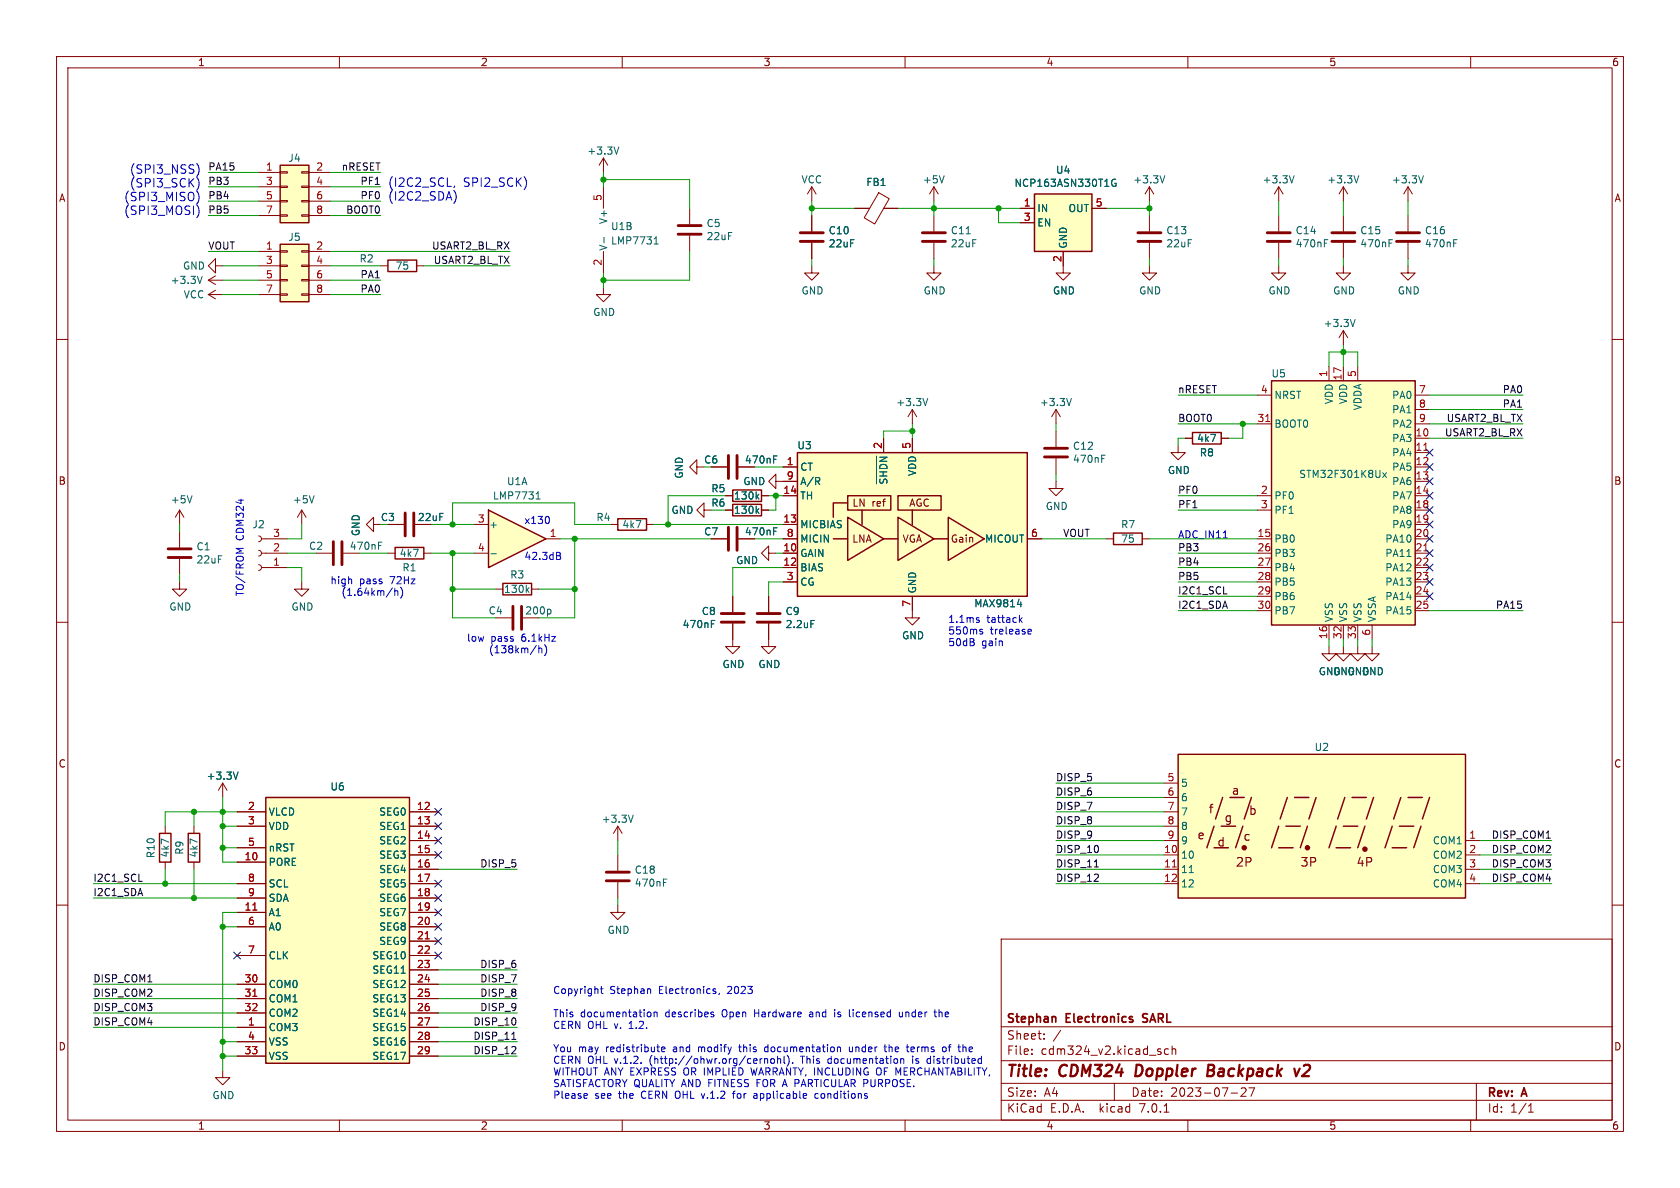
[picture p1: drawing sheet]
<svg xmlns="http://www.w3.org/2000/svg" width="297mm" height="210mm" viewBox="0 0 297 210" stroke-linecap="round" stroke-linejoin="round" font-family="sans-serif">
<g fill="none" stroke="#840000" stroke-width=".18">
<path d="M10 10h277v190h-277zM12 12h273v186h-273zM60 10v2M110 10v2M160 10v2M210 10v2M260 10v2M45.7 30.5h3.8M45.7 33h3.8M45.7 35.6h3.8M45.7 38.1h3.8M49.5 38h1.3v.2h-1.3z"/>
<path d="M49.5 35.4h1.3v.3h-1.3zM49.5 32.9h1.3v.2h-1.3zM49.5 30.4h1.3v.2h-1.3zM53.3 38h1.3v.2h-1.3zM53.3 35.4h1.3v.3h-1.3zM53.3 32.9h1.3v.2h-1.3zM53.3 30.4h1.3v.2h-1.3zM54.6 30.5h3.8M54.6 33h3.8M54.6 35.6h3.8M54.6 38.1h3.8M106.7 27.9v2.6"/>
<path d="M106.7 33v3.8M106.7 27.9l-.8 1.3M106.7 27.9l.7 1.3M121.9 36.8v2.8M143.5 33v2.6M143.5 38.1v2.8M143.5 33l-.8 1.3M143.5 33l.8 1.3M151.1 36.8h2.6M155.3 34.1l1.9 1-2.6 4.5-1.8-1.1zM156.2 36.8h2.5M180.3 36.8h2.6"/>
<path d="M180.3 39.4h2.6M193 36.8h2.6M203.2 33v2.6M203.2 38.1v2.8M203.2 33l-.8 1.3M203.2 33l.8 1.3M226.1 33l-.8 1.3M226.1 33v2.6M226.1 38.1v2.8M226.1 33l.7 1.3M237.5 33v2.6M237.5 38.1v2.8"/>
<path d="M237.5 33l-.8 1.3M237.5 33l.8 1.3M248.9 33v2.6M248.9 38.1v2.8M248.9 33l-.7 1.3M248.9 33l.8 1.3M10 60h2M36.8 52.1l1.3 .7M36.8 52.1h2.6M36.8 49.5h2.6M36.8 49.5l1.3 .8M38.1 47v-1.3l-1.3 1.3 1.3 1.3v-1.3h1.3"/>
<path d="M38.1 51.3l-1.3 .8M38.1 48.8l-1.3 .7M45.7 47h3.8M45.7 52.1h3.8M45.7 44.5h3.8M45.7 49.5h3.8M49.5 51.9h1.3v.3h-1.3zM49.5 49.4h1.3v.3h-1.3zM49.5 46.9h1.3v.2h-1.3zM49.5 44.3h1.3v.3h-1.3zM53.3 51.9h1.3v.3h-1.3zM53.3 49.4h1.3v.3h-1.3z"/>
<path d="M53.3 46.9h1.3v.2h-1.3zM53.3 44.3h1.3v.3h-1.3zM54.6 47h3.8M54.6 52.1h3.8M54.6 44.5h3.8M54.6 49.5h3.8M67.3 47h1.3M73.7 47h1.2M106.7 50.8v1.3h1.2l-1.2 1.2-1.3-1.2h1.3M106.7 44.5v3.8M121.9 41.7v2.8M143.5 47v1.3h1.3l-1.3 1.2-1.3-1.2h1.3"/>
<path d="M143.5 42.9v2.8M165.1 47v1.3h1.3l-1.3 1.2-1.3-1.2h1.3M188 44.5v3.8h1.2l-1.2 1.2-1.3-1.2h1.3M203.2 47v1.3h1.3l-1.3 1.2-1.3-1.2h1.3M203.2 42.9v2.8M226.1 47v1.3h1.2l-1.2 1.2-1.3-1.2h1.3M226.1 42.9v2.8M237.5 47v1.3h1.3l-1.3 1.2-1.3-1.2h1.3M237.5 42.9v2.8M237.5 58.4v2.6M237.5 58.4l-.8 1.3M237.5 58.4l.8 1.3"/>
<path d="M248.9 47v1.3h1.3l-1.3 1.2-1.3-1.2h1.3M248.9 42.9v2.8M285 60h2M156.2 77.5v2.5M161.3 72.4v2.5M161.3 77.5v2.5M161.3 72.4l-.8 1.3M161.3 72.4l.8 1.3M186.7 72.4v2.5M186.7 76.2v2.8M186.7 72.4l-.8 1.3M186.7 72.4l.8 1.3"/>
<path d="M208.3 78.7v1.3h1.2l-1.2 1.3-1.3-1.3h1.3M209.5 77.5h1.3M215.9 77.5h1.3M222.2 74.9h2.6M222.2 69.9h2.6M234.9 64.8v2.5M237.5 64.8v2.5M240 64.8v2.5M250.2 77.5h2.5M250.2 74.9h2.5M250.2 69.9h2.5M250.2 72.4h2.5"/>
<path d="M31.7 90.2v2.5M31.7 94v2.8M31.7 98.8v2.8M31.7 90.2l-.7 1.2M31.7 90.2l.8 1.2M45.7 94.7l.4 .2 .1 .4-.1 .3-.4 .2M45.7 97.3l.4 .1 .1 .4-.1 .4-.4 .1M45.7 99.8l.4 .2 .1 .3-.1 .4-.4 .1M46.2 95.3h4.6M46.2 97.8h4.6M53.3 90.2l-.7 1.2M53.3 90.2v2.5"/>
<path d="M53.3 90.2l.8 1.2M55.9 97.8h2.8M60.7 97.8h2.8M66 92.7v-1.3l-1.2 1.3 1.2 1.3v-1.3h1.3M68.6 97.8h1.2M68.6 92.7h2.8M74.9 97.8h1.3M107.9 92.7h1.3M114.3 92.7h1.3M123.2 82.6v-1.3l-1.3 1.3 1.3 1.2v-1.2h1.3M124.5 90.2v-1.3l-1.3 1.3 1.3 1.2v-1.2h1.2M125.7 95.3h2.8"/>
<path d="M125.7 82.6h2.8M128.3 87.6h1.2M128.3 90.2h1.2M130.6 95.3h2.7M130.6 82.6h2.7M134.6 87.6h1.3M134.6 90.2h1.3M135.9 97.8v-1.3l-1.3 1.3 1.3 1.3v-1.3h1.3M137.2 85.1v-1.3l-1.3 1.3 1.3 1.3v-1.3h3.8M138.4 95.3h2.6M138.4 87.6h2.6M138.4 82.6h2.6"/>
<path d="M138.4 97.8h2.6M138.4 92.7h2.6M181.6 95.3h2.5M186.7 85.1v1.3h1.3l-1.3 1.2-1.3-1.2h1.3M186.7 81v2.8M195.6 95.3h1.2M201.9 95.3h1.3M222.2 95.3h2.6M222.2 87.6h2.6M222.2 90.2h2.6M222.2 97.8h2.6M250.2 95.3h2.5"/>
<path d="M250.2 87.6h2.5M250.2 90.2h2.5M250.2 82.6h2.5M250.2 97.8h2.5M250.2 92.7h2.5M250.2 85.1h2.5M250.2 80h2.5M10 110h2M31.7 102.9v1.2h1.3l-1.3 1.3-1.2-1.3h1.2M46.2 100.3h4.6M53.3 102.9v1.2h1.3l-1.3 1.3-1.2-1.3h1.2M87.6 104.1h1.3"/>
<path d="M87.6 109.2h2.8M94 104.1h1.2M138.4 100.3h2.6M138.4 102.9h2.6M161.3 105.4v3.8h1.3l-1.3 1.3-1.3-1.3h1.3M222.2 100.3h2.6M222.2 102.9h2.6M222.2 105.4h2.6M222.2 108h2.6M234.9 114.3v1.3h1.3l-1.3 1.2-1.2-1.2h1.2M234.9 110.5v2.5M237.5 114.3v1.3h1.3l-1.3 1.2-1.3-1.2h1.3"/>
<path d="M237.5 110.5v2.5M240 114.3v1.3h1.3l-1.3 1.2-1.2-1.2h1.2M240 110.5v2.5M242.6 114.3v1.3h1.2l-1.2 1.2-1.3-1.2h1.3M242.6 110.5v2.5M250.2 100.3h2.5M250.2 102.9h2.5M250.2 105.4h2.5M250.2 108h2.5M285 110h2M39.4 138.4l-.8 1.3M39.4 138.4v2.6"/>
<path d="M39.4 138.4l.7 1.3M205.7 138.4h2.6M10 160h2M29.2 146.1v1.2M29.2 152.4v1.3M34.3 146.1v1.2M34.3 152.4v1.3M41.9 152.4h5.1M41.9 143.5h5.1M41.9 146.1h5.1M41.9 156.2h5.1M41.9 158.8h5.1"/>
<path d="M41.9 149.9h5.1M72.4 143.5h5.1M72.4 146.1h5.1M72.4 148.6h5.1M72.4 151.1h5.1M72.4 153.7h5.1M72.4 156.2h5.1M72.4 158.8h5.1M109.2 146.1l-.7 1.2M109.2 146.1v2.5M109.2 151.1v2.8M109.2 156v2.8"/>
<path d="M109.2 146.1l.8 1.2M205.7 143.5h2.6M205.7 146.1h2.6M205.7 148.6h2.6M205.7 151.1h2.6M205.7 153.7h2.6M205.7 156.2h2.6M205.7 141h2.6M259.1 148.6h2.5M259.1 151.1h2.5M259.1 153.7h2.5M259.1 156.2h2.5"/>
<path d="M285 160h2M41.9 161.3h5.1M41.9 163.8h5.1M41.9 168.9h5.1M41.9 174h5.1M41.9 176.5h5.1M41.9 179.1h5.1M72.4 161.3h5.1M72.4 163.8h5.1M72.4 166.4h5.1M72.4 168.9h5.1M72.4 171.5h5.1"/>
<path d="M72.4 174h5.1M72.4 176.5h5.1M72.4 179.1h5.1M109.2 160v1.3h1.3l-1.3 1.3-1.3-1.3h1.3M177 166h108v32h-108zM39.4 189.2v1.3h1.2l-1.2 1.3-1.3-1.3h1.3M41.9 181.6h5.1M41.9 184.2h5.1M41.9 186.7h5.1M60 198v2M72.4 181.6h5.1M72.4 184.2h5.1"/>
<path d="M72.4 186.7h5.1M110 198v2M160 198v2M177 194.5h108M177 191.5h108M177 187.5h108M177 181.5h108M182.4 186.3v.1M182.4 185.5v.1M184.6 183.6v.1M184.6 182.8v.1M197 191.5v3"/>
<path d="M205.2 186v.3M205.8 196.6h.8M206.6 185.5l-.5-.1-.2 .3v.4l.1 .2h.6M207.2 185.5l.2-.1 .4 .1 .1 .9M207.2 184.9v1.5M210 198v2M217.6 193.2h1.2M219.6 192.3l-.2 .1M220 192.3l.3 .3-.1 .3-.8 .9h.9M221.8 192.3l-.7 1.5M260 198v2M261 191.5v6.5"/>
<path d="M270.2 196.6h.9M270.2 195.5l.4-.4v1.5"/>
</g>
<path d="M213.5 189.2h.7M214.3 188.2h-.6l-.3 2h.8M228.8 188.9l.3 1.3 .7-1.3" fill="none" stroke="#840000" stroke-width=".4"/>
<g fill="none" stroke="#840000" stroke-width=".51">
<path d="M119.9 39.9h4.1M119.9 41.4h4.1M141.5 42.7h4M141.5 41.1h4M201.2 42.7h4M201.2 41.1h4M224 42.7h4.1M224 41.1h4.1M235.5 42.7h4M235.5 41.1h4M246.9 42.7h4.1M246.9 41.1h4.1"/>
<path d="M184.7 79.2h4M29.7 98.6h4.1M29.7 97h4.1M58.9 95.8v4M60.5 95.8v4M71.6 90.7v4M73.2 90.7v4M128.8 80.5v4.1M128.8 93.2v4.1M130.3 80.5v4.1M130.3 93.2v4.1M184.7 80.8h4"/>
<path d="M90.7 107.2v4.1M92.2 107.2v4.1M107.2 155.7h4.1M107.2 154.2h4.1"/>
</g>
<g fill="none" stroke="#006464" stroke-width=".18">
<path d="M109.4 26l-.4 1.3M197.1 32.4h.2l-.1 .5h-.4l-.2-.3M197.2 31.7h-.4l-.2 .3M205.9 31.1l-.4 1.2M228.8 31.1l-.4 1.2M240.2 31.1l-.4 1.2M251.6 31.1l-.4 1.2M35.7 48.8l-.4 1.3M106.8 42v.9M115.6 43.1h.8M115.8 42.2l.2-.3v1.2M234.1 42.4h.6"/>
<path d="M239.6 56.5l-.4 1.2M245.6 42.4h.6M257 42.4h.6M164 70.4l-.4 1.3M189.4 70.4l-.4 1.3M33.9 87.6l-.4 1.3M55.5 87.6l-.4 1.3M66.9 95.8h.6M133.8 87.7l.4 .5M133.8 90.3l.4 .5M134.2 87.4l-.5 .5M134.2 89.9l-.5 .5"/>
<path d="M136.8 93.3h.6M136.8 80.6h.6M155 80.6v4.9M155.5 84.1h1.3M155.5 83.4h1.3M155.5 80.8h1.3l-1.3 .7h1.3M155.6 84.7l-.1 .5 .3 .2M155.8 82.2l-.2 .1-.1 .5h1.3M194.8 80.5h.6M244.4 83.6l.7 .8M245.1 83.6l-.7 .8M248.7 98.4h.7"/>
<path d="M93.2 104.2l.3 .5M93.5 103.9l-.5 .5M97.3 107.8l.1 .1-.1 .6M179.9 106.8h.7M42.1 136.5l-.4 1.2M111.9 144.1l-.4 1.3M117.3 155.4h.6"/>
</g>
<g fill="none" stroke="#840000" stroke-width=".25">
<path d="M49.5 29.2h5.1v10.2h-5.1zM182.9 34.3h10.1v10.2h-10.1zM49.5 43.2h5.1v10.1h-5.1zM68.6 46h5.1v2h-5.1zM210.8 76.5h5.1v2h-5.1zM224.8 67.3h25.4v43.2h-25.4zM69.8 96.8h5.1v2h-5.1zM109.2 91.7h5.1v2h-5.1zM129.5 86.6h5.1v2h-5.1zM129.5 89.2h5.1v2h-5.1zM141 80h40.6v25.4h-40.6zM147.3 95.3h2.6"/>
<path d="M149.9 87.6h7.6v2.6h-7.6zM149.9 88.9h-2.6v2.5M149.9 91.4l6.3 3.9-6.3 3.8zM152.4 90.2v2.5M156.2 95.3h2.5M158.7 87.6h7.7v2.6h-7.7zM158.7 91.4l6.4 3.9-6.4 3.8zM161.3 90.2v2.5M165.1 95.3h2.5M167.6 91.4l6.4 3.9-6.4 3.8zM196.8 94.2h5.1v2.1h-5.1zM88.9 103.1h5.1v2.1h-5.1z"/>
<path d="M208.3 133.4h50.8v25.4h-50.8zM28.2 147.3h2v5.1h-2zM33.3 147.3h2v5.1h-2zM47 141h25.4v47h-25.4zM214.6 146.1l-1.2 3.8M214.6 149.9h2.6M215.9 146.1h2.5M216.2 141l-1.3 3.8M217.4 141h2.6M219.7 146.1l-1.3 3.8M221.2 141l-1.2 3.8M226.1 149.9h2.5"/>
<path d="M226.1 146.1l-1.3 3.8M227.3 146.1h2.6M227.6 141l-1.3 3.8M228.9 141h2.5M231.1 146.1l-1.2 3.8M232.7 141l-1.3 3.8M236.2 149.9h2.6M236.2 146.1l-1.3 3.8M237.5 146.1h2.5M237.7 141l-1.2 3.8M239 141h2.6M241.3 146.1l-1.3 3.8"/>
<path d="M242.8 141l-1.2 3.8M246.1 149.9h2.6M246.1 146.1l-1.2 3.8M247.4 146.1h2.5M247.6 141l-1.2 3.8M248.9 141h2.6M251.2 146.1l-1.3 3.8M252.7 141l-1.2 3.8"/>
</g>
<g fill="#ffffc2" stroke="#ffffc2" stroke-width=".18">
<path d="M47 141h25.4v47h-25.4z"/>
<path d="M141 80h40.6v25.4h-40.6z"/>
<path d="M224.8 67.3h25.4v43.2h-25.4z"/>
<path d="M208.3 133.4h50.8v25.4h-50.8z"/>
<path d="M182.9 34.3h10.1v10.2h-10.1z"/>
<path d="M49.5 29.2h5.1v10.2h-5.1z"/>
<path d="M49.5 43.2h5.1v10.1h-5.1z"/>
</g>
<path d="M223.8 74.5h.7M251.7 79.6h.7M251.7 97.4h.7M207.3 153.3h.7M44.7 160.9h.7M44.7 176.1h.7M75.2 166h.7" fill="none" stroke="#a90000" stroke-width=".18"/>
<g fill="#840000" stroke="#840000" stroke-width=".25">
<circle cx="220" cy="149.9" r=".36"/>
<circle cx="231.1" cy="149.9" r=".36"/>
<circle cx="241.3" cy="150.1" r=".36"/>
</g>
<path d="M86.4 90.2l10.1 5.1-10.1 5z" fill="#ffffc2"/>
<path d="M86.4 90.2l10.1 5.1-10.1 5z" fill="none" stroke="#840000" stroke-width=".25"/>
<g fill="none" stroke="#840000" stroke-width=".18">
<path d="M143.5 38.1v2.8M151.1 36.8h2.6M156.2 36.8h2.5M165.1 33l-.8 1.3M165.1 33v2.6M165.1 38.1v2.8M165.1 33l.8 1.3M180.3 36.8h2.6M180.3 39.4h2.6M193 36.8h2.6M143.5 42.9v2.8M165.1 42.9v2.8"/>
<path d="M188 44.5v2.5M156.2 77.5v2.5M161.3 77.5v2.5M209.5 77.5h1.3M215.9 77.5h1.3M68.6 92.7h2.8M83.8 92.7h2.6M83.8 97.8h2.6M96.5 95.3h2.6M125.7 95.3h2.8M125.7 82.6h2.8M128.3 90.2h1.2"/>
<path d="M128.3 87.6h1.2M130.6 95.3h2.7M130.6 82.6h2.7M134.6 90.2h1.3M134.6 87.6h1.3M138.4 95.3h2.6M138.4 92.7h2.6M138.4 97.8h2.6M138.4 82.6h2.6M138.4 87.6h2.6M138.4 85.1h2.6M181.6 95.3h2.5"/>
<path d="M129.5 110.2v4.1h1.3l-1.3 1.3-1.2-1.3h1.2M129.5 105.4v2.8M135.9 110.2v4.1h1.3l-1.3 1.3-1.3-1.3h1.3M135.9 105.4v2.8M138.4 100.3h2.6M138.4 102.9h2.6M161.3 105.4v2.6M41.9 152.4h5.1M41.9 143.5h5.1M41.9 146.1h5.1M41.9 156.2h5.1M41.9 158.8h5.1"/>
<path d="M41.9 149.9h5.1M72.4 143.5h5.1M72.4 146.1h5.1M72.4 148.6h5.1M72.4 151.1h5.1M72.4 153.7h5.1M72.4 156.2h5.1M72.4 158.8h5.1M41.9 161.3h5.1M41.9 163.8h5.1M41.9 168.9h5.1M41.9 174h5.1"/>
<path d="M41.9 176.5h5.1M41.9 179.1h5.1M72.4 161.3h5.1M72.4 163.8h5.1M72.4 166.4h5.1M72.4 168.9h5.1M72.4 171.5h5.1M72.4 174h5.1M72.4 176.5h5.1M72.4 179.1h5.1M41.9 181.6h5.1M41.9 184.2h5.1"/>
<path d="M41.9 186.7h5.1M72.4 181.6h5.1M72.4 184.2h5.1M72.4 186.7h5.1"/>
</g>
<g fill="none" stroke="#006464" stroke-width=".18">
<path d="M166.9 31.1l-.4 1.2M197.1 32.4h.2l-.1 .5h-.4l-.2-.3M197.2 31.7h-.4l-.2 .3M86.8 97.9h1M94.8 88.2h.7M94.9 87.3l.2-.4v1.3M133.8 90.3l.4 .5M133.8 87.7l.4 .5M134.2 89.9l-.5 .5M134.2 87.4l-.5 .5M136.8 80.6h.6M136.8 93.3h.6"/>
<path d="M155 80.6v4.9M155.5 84.1h1.3M155.5 83.4h1.3M155.5 80.8h1.3l-1.3 .7h1.3M155.6 84.7l-.1 .5 .3 .2M155.8 82.2l-.2 .1-.1 .5h1.3M125.8 109.7h.6M143.4 109.7h.6M179.9 106.8h.7M42.1 136.5l-.4 1.2"/>
</g>
<path d="M163.1 42.7h4M163.1 41.1h4M127.5 110h4.1M127.5 108.5h4.1M133.9 110h4M133.9 108.5h4" fill="none" stroke="#840000" stroke-width=".51"/>
<path d="M193.5 153.3h.7M90.4 186.3h.8M90.5 183.7h.7M91.1 185.1v.4" fill="none" stroke="#0f0f0f" stroke-width=".18"/>
<g fill="none" stroke="#0000c2" stroke-width=".18">
<path d="M34.8 28.9a1.72 1.72 0 0 1 0 2.3M34.8 31.3a1.74 1.74 0 0 1 0 2.3M34.8 33.8a1.76 1.76 0 0 1 0 2.2M34.8 36.3a1.76 1.76 0 0 1 0 2.1M80.3 33.7a1.76 1.76 0 0 1 0 2.2M80.4 32.9l-.2 .3M97.1 91.5v.8M98.8 97.6l.3 .3-.3 .3 .3 .2v.3l-.2 .2h-.5M69.8 104v1.3M69.8 104.5l.2-.1 .3 .1v.8M70.9 103.9a1.47 1.47 0 0 1-.1 1.8M95.3 114.6h.4l.1 .8"/>
<path d="M96.3 114a1.47 1.47 0 0 1 0 1.9M173 109.6l.1 .2-.1 .2M173 109.2h.1M173.4 111.7h.3v.2l-.1 .2h-.3M173.4 111.2l.3 .1M180.3 109.5l.4 .5M180.7 109.2l-.5 .5M181.9 111.2l.4 .1v.2l-.6 .2M182.3 112l-.4 .1M106.1 174.8h.5M106.3 174.4v1.1l.3 .1M114.7 178.9l.3 .1 .1 .1-.1 .5-.3 .2"/>
<path d="M114.8 174.8l.2 .2v.6M115.6 179l.2-.1 .3 .1 .1 .8M115.6 178.9v.9M125.7 179h.5M125.7 179.3l.5 .2v.2l-.4 .1M126.1 174.9h.4M126.1 175.2l.5 .2-.1 .2h-.3M127.2 175.6l-.1 .2M147.6 178.5v.1M150.2 178.5v1.1l.1 .2M159 178.9v.7l.4 .2M165.1 178.9h.5"/>
<path d="M165.3 178.5v1.1l.3 .2M103.7 193.3l.1 .3-.6 .1M103.8 194.1l-.1 .1M116.1 185.1h.5M116.4 185.9h.2M117 185.5l.6-.1-.1-.3h-.4l-.1 .2v.6h.5M129.5 193.3h.5M133.4 193.3l-.1 .1M133.4 193.7l-.2 .2 .2 .3M134.6 187.1h.1M135.2 187.3l.1-.2 .3 .1 .1 .8M135.2 187.1v.9"/>
<path d="M136.4 187.2l.3-.1 .2 .3v.3l-.2 .3-.3-.1-.1-.2zM137.5 187.3l.1-.2 .3 .1 .1 .8M137.5 186.7v1.3M138.6 186.7v1.1l.2 .2M139.2 186.6a1.49 1.49 0 0 1 0 1.8M140.1 187.9v.1M142.2 193.3l.3 .1 .1 .2-.6 .1M142.5 194.1l-.3 .1M144.3 193.3l-.2 .2v.4l.2 .3M148 185.2l.2-.1h.3l.1 .8M148 185.1v.8M150.2 185.1v.6l.1 .2"/>
<path d="M153.3 193.8v.3M155.1 188.8a.9 .9 0 0 0 0 1.2M156.3 185.1h.5M156.5 184.7v1l.1 .2M159.2 187.3l.2-.2 .3 .1 .1 .8M159.2 187.1v.9M160.2 185.1h.5M160.4 184.7v1l.3 .2M161.3 186.7v.1M164 187.2l-.1 .2 .1 .5M167.2 185.1h-.3l-.3 .2 .1 .6h.5M169.3 185.1h.5"/>
<path d="M169.7 185.9h.1M173.1 187.1l.4 .1M173.5 187.9l-.4 .1M173.5 186.7v1.3"/>
</g>
<g fill="none" stroke="#009600" stroke-width=".18">
<path d="M36.8 35.6h8.9M36.8 38.1h8.9M36.8 30.5h8.9M36.8 33h8.9M58.4 35.6h8.9M58.4 38.1h8.9M58.4 30.5h8.9M58.4 33h8.9M106.7 31.8h15.2v5M106.7 30.5v2.5M143.5 36.8h7.6M143.5 35.6v2.5"/>
<path d="M158.7 36.8h21.6M165.1 35.6v2.5M176.5 36.8v2.6h3.8M195.6 36.8h7.6M203.2 35.6v2.5M226.1 35.6v2.5M237.5 35.6v2.5M248.9 35.6v2.5M36.8 44.5h8.9M39.4 47h6.3M39.4 52.1h6.3M39.4 49.5h6.3"/>
<path d="M58.4 47h8.9M58.4 44.5h31.8M58.4 52.1h8.9M58.4 49.5h8.9M74.9 47h15.3M106.7 48.3v2.5M121.9 44.5v5h-15.2M143.5 45.7v1.3M165.1 45.7v1.3M203.2 45.7v1.3M226.1 45.7v1.3M237.5 45.7v1.3"/>
<path d="M248.9 45.7v1.3M161.3 76.2h-5.1v1.3M161.3 74.9v2.6M186.7 74.9v1.3M208.3 74.9h13.9M208.3 69.9h13.9M209.5 77.5h-1.2v1.2M219.7 74.9v2.6h-2.5M234.9 64.8v-2.6h5.1v2.6M237.5 61v3.8M252.7 74.9h16.5M252.7 77.5h16.5"/>
<path d="M252.7 69.9h16.5M252.7 72.4h16.5M31.7 92.7v1.3M50.8 97.8h5.1M53.3 92.7v2.6h-2.5M63.5 97.8h5.1M76.2 92.7h7.6M76.2 97.8h7.6M80 92.7v-3.8h21.6v3.8h6.3M80 97.8v11.4h7.6M99.1 95.3h26.6M101.6 95.3v13.9h-6.4"/>
<path d="M115.6 92.7h22.8M128.3 87.6h-10.2v5.1M133.3 95.3h5.1M133.3 82.6h5.1M135.9 87.6h2.5M137.2 97.8h1.2M137.2 87.6v2.6h-1.3M184.1 95.3h11.5M186.7 83.8v1.3M203.2 95.3h19M208.3 97.8h13.9M208.3 87.6h13.9"/>
<path d="M208.3 90.2h13.9M31.7 101.6v1.3M50.8 100.3h2.5v2.6M80 104.1h7.6M95.2 104.1h6.4M138.4 100.3h-8.9v5.1M138.4 102.9h-2.5v2.5M208.3 100.3h13.9M208.3 102.9h13.9M208.3 108h13.9M208.3 105.4h13.9M234.9 113v1.3"/>
<path d="M237.5 113v1.3M240 113v1.3M242.6 113v1.3M252.7 108h16.5M186.7 138.4h19M16.5 156.2h25.4M16.5 158.8h25.4M29.2 153.7v2.5M34.3 143.5v2.6M34.3 153.7v5.1M39.4 141v11.4h2.5M39.4 149.9h2.5"/>
<path d="M39.4 146.1h2.5M41.9 143.5h-12.7v2.6M77.5 153.7h13.9M109.2 148.6v2.5M109.2 158.8v1.2M186.7 156.2h19M186.7 143.5h19M186.7 146.1h19M186.7 153.7h19M186.7 148.6h19M186.7 151.1h19M186.7 141h19"/>
<path d="M261.6 156.2h12.7M261.6 153.7h12.7M261.6 148.6h12.7M261.6 151.1h12.7M16.5 174h25.4M16.5 176.5h25.4M16.5 179.1h25.4M39.4 163.8h2.5M41.9 161.3h-2.5v27.9M77.5 174h13.9M77.5 176.5h13.9M77.5 179.1h13.9"/>
<path d="M77.5 171.5h13.9M16.5 181.6h25.4M39.4 184.2h2.5M39.4 186.7h2.5M77.5 181.6h13.9M77.5 184.2h13.9M77.5 186.7h13.9"/>
</g>
<g fill="none" stroke="#000084" stroke-width=".18">
<path d="M252.1 79.4l1.2 1.2M253.3 79.4l-1.2 1.2M252.1 94.6l1.2 1.3M252.1 99.7l1.2 1.2M252.1 97.2l1.2 1.2M252.1 92.1l1.2 1.2M252.1 84.5l1.2 1.2M252.1 81.9l1.2 1.3M252.1 89.6l1.2 1.2M252.1 87l1.2 1.2M253.3 94.6l-1.2 1.3M253.3 99.7l-1.2 1.2"/>
<path d="M253.3 97.2l-1.2 1.2M253.3 92.1l-1.2 1.2M253.3 84.5l-1.2 1.2M253.3 81.9l-1.2 1.3M253.3 89.6l-1.2 1.2M253.3 87l-1.2 1.2M252.1 102.3l1.2 1.2M252.1 104.8l1.2 1.2M253.3 102.3l-1.2 1.2M253.3 104.8l-1.2 1.2M76.9 150.5l1.2 1.2M76.9 148l1.2 1.2"/>
<path d="M76.9 145.4l1.2 1.3M76.9 158.1l1.2 1.3M76.9 142.9l1.2 1.2M76.9 155.6l1.2 1.2M78.1 150.5l-1.2 1.2M78.1 148l-1.2 1.2M78.1 145.4l-1.2 1.3M78.1 158.1l-1.2 1.3M78.1 142.9l-1.2 1.2M78.1 155.6l-1.2 1.2M41.3 168.3l1.2 1.2M42.5 168.3l-1.2 1.2"/>
<path d="M76.9 165.8l1.2 1.2M76.9 168.3l1.2 1.2M76.9 163.2l1.2 1.2M76.9 160.7l1.2 1.2M78.1 165.8l-1.2 1.2M78.1 168.3l-1.2 1.2M78.1 163.2l-1.2 1.2M78.1 160.7l-1.2 1.2"/>
</g>
<path d="M44.7 160.9h.7M44.7 176.1h.7M75.2 166h.7" fill="none" stroke="#a90000" stroke-width=".18"/>
<g fill="#009600" stroke="#009600" stroke-width=".18">
<circle cx="39.4" cy="149.9" r=".46"/>
<circle cx="118.1" cy="92.7" r=".46"/>
<circle cx="106.7" cy="49.5" r=".46"/>
<circle cx="106.7" cy="31.8" r=".46"/>
<circle cx="137.2" cy="87.6" r=".46"/>
<circle cx="80" cy="104.1" r=".46"/>
<circle cx="80" cy="97.8" r=".46"/>
<circle cx="34.3" cy="143.5" r=".46"/>
<circle cx="34.3" cy="158.8" r=".46"/>
<circle cx="39.4" cy="184.2" r=".46"/>
<circle cx="39.4" cy="186.7" r=".46"/>
<circle cx="39.4" cy="163.8" r=".46"/>
<circle cx="39.4" cy="143.5" r=".46"/>
<circle cx="39.4" cy="146.1" r=".46"/>
<circle cx="29.2" cy="156.2" r=".46"/>
<circle cx="80" cy="92.7" r=".46"/>
<circle cx="101.6" cy="95.3" r=".46"/>
<circle cx="101.6" cy="104.1" r=".46"/>
<circle cx="165.1" cy="36.8" r=".46"/>
<circle cx="176.5" cy="36.8" r=".46"/>
<circle cx="143.5" cy="36.8" r=".46"/>
<circle cx="161.3" cy="76.2" r=".46"/>
<circle cx="219.7" cy="74.9" r=".46"/>
<circle cx="203.2" cy="36.8" r=".46"/>
<circle cx="237.5" cy="62.2" r=".46"/>
</g>
<g font-size="2.8" fill="#840000">
<text x="178" y="190.8">Title:</text>
<text x="187.4" y="190.8">CDM324</text>
<text x="201.4" y="190.8">Doppler</text>
<text x="214.7" y="190.8">Backpack</text>
<text x="230.8" y="190.8">v2</text>
</g>
<g font-size="2.1" fill="#0000c2">
<text x="21.8" y="35.7">(SPI3_MISO)</text>
<text x="22.8" y="30.8">(SPI3_NSS)</text>
<text x="22.8" y="33.2">(SPI3_SCK)</text>
<text x="68.6" y="33.1">(I2C2_SCL,</text>
<text x="68.6" y="35.6">(I2C2_SDA)</text>
<text x="81.9" y="33.1">SPI2_SCK)</text>
<text x="21.8" y="38.1">(SPI3_MOSI)</text>
</g>
<g font-size="2.1" fill="#840000">
<text x="217.7" y="140.7">a</text>
<text x="211.6" y="148.6">e</text>
<text x="213.6" y="144">f</text>
<text x="215.1" y="149.8">d</text>
<text x="216.4" y="145.5">g</text>
<text x="219.7" y="148.8">c</text>
<text x="220.7" y="144.3">b</text>
<text x="218.4" y="153.4">2P</text>
<text x="229.8" y="153.4">3P</text>
<text x="239.7" y="153.4">4P</text>
<text x="178" y="183.9">Sheet:</text>
<text x="178" y="181.1">Stephan</text>
<text x="186.2" y="183.9">/</text>
<text x="188.6" y="181.1">Electronics</text>
<text x="202.6" y="181.1">SARL</text>
<text x="178" y="186.6">File:</text>
<text x="184" y="186.6">cdm324_v2.kicad_sch</text>
<text x="178" y="196.8">KiCad</text>
<text x="178" y="194">Size:</text>
<text x="184.6" y="194">A4</text>
<text x="185.7" y="196.8">E.D.A.</text>
<text x="194.4" y="196.8">kicad</text>
<text x="200" y="194">Date:</text>
<text x="201.5" y="196.8">7.0.1</text>
<text x="206.9" y="194">2023-07-27</text>
<text x="263" y="194.2">Rev:</text>
<text x="263" y="196.8">Id:</text>
<text x="267" y="196.8">1/1</text>
<text x="269.2" y="194.2">A</text>
</g>
<g font-size="1.8" fill="#840000">
<text x="35" y="11.8">1</text>
<text x="85" y="11.8">2</text>
<text x="135" y="11.8">3</text>
<text x="185" y="11.8">4</text>
<text x="235" y="11.8">5</text>
<text x="285" y="11.8">6</text>
<text x="10.4" y="35.8">A</text>
<text x="285.4" y="35.8">A</text>
<text x="10.3" y="85.8">B</text>
<text x="150.6" y="89.7">LN ref</text>
<text x="160.7" y="89.7">AGC</text>
<text x="285.3" y="85.8">B</text>
<text x="73.8" y="92.3">22uF</text>
<text x="150.6" y="96.1">LNA</text>
<text x="159.5" y="96.1">VGA</text>
<text x="168" y="96.1">Gain</text>
<text x="10.3" y="135.8">C</text>
<text x="285.3" y="135.8">C</text>
<text x="10.3" y="185.8">D</text>
<text x="285.3" y="185.8">D</text>
<text x="35" y="199.8">1</text>
<text x="85" y="199.8">2</text>
<text x="135" y="199.8">3</text>
<text x="185" y="199.8">4</text>
<text x="235" y="199.8">5</text>
<text x="285" y="199.8">6</text>
</g>
<g font-size="1.8" fill="#006464">
<text x="50.9" y="28.8">J4</text>
<text x="103.8" y="27.5">+3.3V</text>
<text x="141.6" y="32.6">VCC</text>
<text x="153.1" y="33">FB1</text>
<text x="163.1" y="32.6">+5V</text>
<text x="179.4" y="33.2">NCP163ASN330T1G</text>
<text x="186.6" y="30.9">U4</text>
<text x="200.3" y="32.6">+3.3V</text>
<text x="223.2" y="32.6">+3.3V</text>
<text x="234.6" y="32.6">+3.3V</text>
<text x="246" y="32.6">+3.3V</text>
<text x="107.5" y="39.7" transform="rotate(-90 107.5 39.7)">V+</text>
<text x="108" y="40.8">U1B</text>
<text x="124.8" y="40.3">C5</text>
<text x="146.4" y="41.6">C10</text>
<text x="168" y="41.6">C11</text>
<text x="183.4" y="37.7">IN</text>
<text x="183.4" y="40.2">EN</text>
<text x="188.8" y="37.7">OUT</text>
<text x="206.1" y="41.6">C13</text>
<text x="229" y="41.6">C14</text>
<text x="240.4" y="41.6">C15</text>
<text x="251.8" y="41.6">C16</text>
<text x="32.3" y="47.8">GND</text>
<text x="50.9" y="42.7">J5</text>
<text x="63.5" y="46.5">R2</text>
<text x="69.9" y="47.8">75</text>
<text x="107.5" y="44.3" transform="rotate(-90 107.5 44.3)">V-</text>
<text x="108" y="43.4">LMP7731</text>
<text x="124.8" y="42.6">22uF</text>
<text x="146.4" y="43.9">22uF</text>
<text x="168" y="43.9">22uF</text>
<text x="188.8" y="43.9" transform="rotate(-90 188.8 43.9)">GND</text>
<text x="206.1" y="43.9">22uF</text>
<text x="229" y="43.9">470nF</text>
<text x="240.4" y="43.9">470nF</text>
<text x="251.8" y="43.9">470nF</text>
<text x="30.1" y="50.4">+3.3V</text>
<text x="32.4" y="52.9">VCC</text>
<text x="141.6" y="52.2">GND</text>
<text x="163.2" y="52.2">GND</text>
<text x="186.1" y="52.2">GND</text>
<text x="201.3" y="52.2">GND</text>
<text x="224.2" y="52.2">GND</text>
<text x="235.6" y="52.2">GND</text>
<text x="247" y="52.2">GND</text>
<text x="104.8" y="56">GND</text>
<text x="233.9" y="58">+3.3V</text>
<text x="158.4" y="71.9">+3.3V</text>
<text x="183.8" y="71.9">+3.3V</text>
<text x="224.7" y="66.9">U5</text>
<text x="225.3" y="70.7">NRST</text>
<text x="235.8" y="71.6" transform="rotate(-90 235.8 71.6)">VDD</text>
<text x="238.3" y="71.6" transform="rotate(-90 238.3 71.6)">VDD</text>
<text x="246" y="70.7">PA0</text>
<text x="225.3" y="75.8">BOOT0</text>
<text x="240.9" y="72.7" transform="rotate(-90 240.9 72.7)">VDDA</text>
<text x="246" y="73.2">PA1</text>
<text x="246" y="75.8">PA2</text>
<text x="124.4" y="82.1">C6</text>
<text x="131.6" y="82.1">470nF</text>
<text x="140.9" y="79.6">U3</text>
<text x="141.5" y="83.4">CT</text>
<text x="189.6" y="79.7">C12</text>
<text x="189.6" y="82">470nF</text>
<text x="206.4" y="84">GND</text>
<text x="211.6" y="78.3">4k7</text>
<text x="212.1" y="80.8">R8</text>
<text x="246" y="78.3">PA3</text>
<text x="246" y="80.8">PA4</text>
<text x="246" y="83.4">PA5</text>
<text x="30.1" y="89.1">+5V</text>
<text x="51.7" y="89.1">+5V</text>
<text x="87.1" y="88.5">LMP7731</text>
<text x="89.6" y="85.9">U1A</text>
<text x="120.9" y="84.7" transform="rotate(-90 120.9 84.7)">GND</text>
<text x="125.7" y="87.2">R5</text>
<text x="125.7" y="89.7">R6</text>
<text x="129.7" y="88.5">130k</text>
<text x="131.4" y="85.9">GND</text>
<text x="141.5" y="88.5">TH</text>
<text x="141.5" y="85.9">A/R</text>
<text x="157.6" y="85.8" transform="rotate(-90 157.6 85.8)">~{SHDN}</text>
<text x="162.1" y="84.3" transform="rotate(-90 162.1 84.3)">VDD</text>
<text x="225.3" y="88.5">PF0</text>
<text x="229.6" y="84.6">STM32F301K8Ux</text>
<text x="246" y="85.9">PA6</text>
<text x="246" y="88.5">PA7</text>
<text x="44.6" y="93.5">J2</text>
<text x="63.7" y="94.8" transform="rotate(-90 63.7 94.8)">GND</text>
<text x="67.3" y="92.3">C3</text>
<text x="86.5" y="93.5">+</text>
<text x="105.4" y="92.3">R4</text>
<text x="110" y="93.5">4k7</text>
<text x="118.7" y="91">GND</text>
<text x="124.4" y="94.8">C7</text>
<text x="129.7" y="91">130k</text>
<text x="131.6" y="94.8">470nF</text>
<text x="141.5" y="93.5">MICBIAS</text>
<text x="184.8" y="90.3">GND</text>
<text x="198.1" y="93.5">R7</text>
<text x="225.3" y="91">PF1</text>
<text x="246" y="91">PA8</text>
<text x="246" y="93.5">PA9</text>
<text x="34.7" y="97.4">C1</text>
<text x="34.7" y="99.8">22uF</text>
<text x="54.6" y="97.3">C2</text>
<text x="61.8" y="97.3">470nF</text>
<text x="70.6" y="98.6">4k7</text>
<text x="71.1" y="101.2">R1</text>
<text x="130.1" y="99.9">GND</text>
<text x="141.5" y="98.6">GAIN</text>
<text x="141.5" y="101.2">BIAS</text>
<text x="141.5" y="96.1">MICIN</text>
<text x="174" y="96.1">MICOUT</text>
<text x="198.1" y="96.1">75</text>
<text x="225.3" y="96.1">PB0</text>
<text x="225.3" y="98.6">PB3</text>
<text x="225.3" y="101.2">PB4</text>
<text x="244.8" y="96.1">PA10</text>
<text x="244.8" y="98.6">PA11</text>
<text x="244.8" y="101.2">PA12</text>
<text x="89" y="105">130k</text>
<text x="90.1" y="102.4">R3</text>
<text x="141.5" y="103.7">CG</text>
<text x="162.1" y="104.9" transform="rotate(-90 162.1 104.9)">GND</text>
<text x="172.2" y="107.5">MAX9814</text>
<text x="225.3" y="103.7">PB5</text>
<text x="225.3" y="106.2">PB6</text>
<text x="244.8" y="103.7">PA13</text>
<text x="244.8" y="106.2">PA14</text>
<text x="29.9" y="108.1">GND</text>
<text x="51.5" y="108.1">GND</text>
<text x="86.3" y="108.8">C4</text>
<text x="92.8" y="108.8">200p</text>
<text x="120.6" y="111.2">470nF</text>
<text x="124" y="108.9">C8</text>
<text x="138.8" y="108.9">C9</text>
<text x="138.8" y="111.2">2.2uF</text>
<text x="159.4" y="113.2">GND</text>
<text x="225.3" y="108.8">PB7</text>
<text x="235.8" y="110" transform="rotate(-90 235.8 110)">VSS</text>
<text x="238.3" y="110" transform="rotate(-90 238.3 110)">VSS</text>
<text x="240.9" y="110" transform="rotate(-90 240.9 110)">VSS</text>
<text x="243.4" y="110" transform="rotate(-90 243.4 110)">VSSA</text>
<text x="244.8" y="108.8">PA15</text>
<text x="127.7" y="118.2">GND</text>
<text x="134" y="118.2">GND</text>
<text x="233.1" y="119.5">GND GND</text>
<text x="235.6" y="119.5">GND GND</text>
<text x="36.5" y="138">+3.3V</text>
<text x="232.3" y="132.9">U2</text>
<text x="58.4" y="139.9">U6</text>
<text x="208.8" y="139.3">5</text>
<text x="208.8" y="141.8">6</text>
<text x="47.5" y="144.3">VLCD</text>
<text x="47.5" y="146.9">VDD</text>
<text x="66.9" y="144.3">SEG0</text>
<text x="66.9" y="146.9">SEG1</text>
<text x="66.9" y="149.4">SEG2</text>
<text x="106.3" y="145.6">+3.3V</text>
<text x="208.8" y="144.3">7</text>
<text x="208.8" y="146.9">8</text>
<text x="208.8" y="149.4">9</text>
<text x="253.2" y="149.4">COM1</text>
<text x="27.5" y="151.8" transform="rotate(-90 27.5 151.8)">R10</text>
<text x="30" y="151.6" transform="rotate(-90 30 151.6)">4k7</text>
<text x="32.6" y="151.2" transform="rotate(-90 32.6 151.2)">R9</text>
<text x="35.1" y="151.6" transform="rotate(-90 35.1 151.6)">4k7</text>
<text x="47.5" y="153.2">PORE</text>
<text x="47.5" y="150.7">nRST</text>
<text x="66.9" y="152">SEG3</text>
<text x="66.9" y="154.5">SEG4</text>
<text x="112.1" y="154.6">C18</text>
<text x="208.8" y="152">10</text>
<text x="208.8" y="154.5">11</text>
<text x="253.2" y="152">COM2</text>
<text x="253.2" y="154.5">COM3</text>
<text x="47.5" y="157">SCL</text>
<text x="47.5" y="159.6">SDA</text>
<text x="66.9" y="157">SEG5</text>
<text x="66.9" y="159.6">SEG6</text>
<text x="112.1" y="156.9">470nF</text>
<text x="208.8" y="157">12</text>
<text x="253.2" y="157">COM4</text>
<text x="47.5" y="162.1">A1</text>
<text x="47.5" y="164.7">A0</text>
<text x="66.9" y="162.1">SEG7</text>
<text x="66.9" y="164.7">SEG8</text>
<text x="66.9" y="167.2">SEG9</text>
<text x="107.3" y="165.2">GND</text>
<text x="47.5" y="169.7">CLK</text>
<text x="65.7" y="169.7">SEG10</text>
<text x="65.7" y="172.3">SEG11</text>
<text x="47.5" y="174.8">COM0</text>
<text x="47.5" y="177.4">COM1</text>
<text x="47.5" y="179.9">COM2</text>
<text x="65.7" y="174.8">SEG12</text>
<text x="65.7" y="177.4">SEG13</text>
<text x="65.7" y="179.9">SEG14</text>
<text x="47.5" y="182.4">COM3</text>
<text x="47.5" y="185">VSS</text>
<text x="65.7" y="182.4">SEG15</text>
<text x="65.7" y="185">SEG16</text>
<text x="47.5" y="187.5">VSS</text>
<text x="65.7" y="187.5">SEG17</text>
<text x="37.5" y="194.4">GND</text>
</g>
<g font-size="1.8" fill="#0f0f0f">
<text x="36.8" y="30.2">PA15</text>
<text x="36.8" y="32.8">PB3</text>
<text x="36.8" y="35.3">PB4</text>
<text x="60.3" y="30.2">nRESET</text>
<text x="63.6" y="35.3">PF0</text>
<text x="63.6" y="32.8">PF1</text>
<text x="36.8" y="37.8">PB5</text>
<text x="61.1" y="37.8">BOOT0</text>
<text x="36.8" y="44.2">VOUT</text>
<text x="76.3" y="44.2">USART2_BL_RX</text>
<text x="76.6" y="46.7">USART2_BL_TX</text>
<text x="63.6" y="49.3">PA1</text>
<text x="63.6" y="51.8">PA0</text>
<text x="208.3" y="69.6">nRESET</text>
<text x="265.5" y="69.6">PA0</text>
<text x="208.3" y="74.7">BOOT0</text>
<text x="255.3" y="77.2">USART2_BL_RX</text>
<text x="255.6" y="74.7">USART2_BL_TX</text>
<text x="265.5" y="72.1">PA1</text>
<text x="208.3" y="87.4">PF0</text>
<text x="208.3" y="89.9">PF1</text>
<text x="188" y="95">VOUT</text>
<text x="208.3" y="97.5">PB3</text>
<text x="208.3" y="100.1">PB4</text>
<text x="208.3" y="105.1">I2C1_SCL</text>
<text x="208.3" y="102.6">PB5</text>
<text x="208.3" y="107.7">I2C1_SDA</text>
<text x="264.3" y="107.7">PA15</text>
<text x="186.7" y="143.2">DISP_7</text>
<text x="186.7" y="140.7">DISP_6</text>
<text x="186.7" y="138.2">DISP_5</text>
<text x="186.7" y="145.8">DISP_8</text>
<text x="186.7" y="148.3">DISP_9</text>
<text x="263.6" y="148.3">DISP_COM1</text>
<text x="16.5" y="155.9">I2C1_SCL</text>
<text x="84.8" y="153.4">DISP_5</text>
<text x="186.7" y="150.9">DISP_10</text>
<text x="186.7" y="155.9">DISP_12</text>
<text x="186.7" y="153.4">DISP_11</text>
<text x="263.6" y="155.9">DISP_COM4</text>
<text x="263.6" y="153.4">DISP_COM3</text>
<text x="263.6" y="150.9">DISP_COM2</text>
<text x="16.5" y="158.5">I2C1_SDA</text>
<text x="16.5" y="173.7">DISP_COM1</text>
<text x="84.8" y="171.2">DISP_6</text>
<text x="84.8" y="173.7">DISP_7</text>
<text x="16.5" y="178.8">DISP_COM3</text>
<text x="16.5" y="176.3">DISP_COM2</text>
<text x="84.8" y="176.3">DISP_8</text>
<text x="84.8" y="178.8">DISP_9</text>
<text x="16.5" y="181.3">DISP_COM4</text>
<text x="83.6" y="181.3">DISP_10</text>
<text x="83.6" y="183.9">DISP_11</text>
<text x="83.6" y="186.4">DISP_12</text>
</g>
<g font-size="1.8" fill="#a90000">
<text x="47" y="30.2">1</text>
<text x="47" y="32.8">3</text>
<text x="47" y="35.3">5</text>
<text x="55.8" y="30.2">2</text>
<text x="55.8" y="32.8">4</text>
<text x="55.8" y="35.3">6</text>
<text x="106.4" y="35.6" transform="rotate(-90 106.4 35.6)">5</text>
<text x="47" y="37.8">7</text>
<text x="55.8" y="37.8">8</text>
<text x="180.9" y="36.6">1</text>
<text x="180.9" y="39.1">3</text>
<text x="193.6" y="36.6">5</text>
<text x="47" y="44.2">1</text>
<text x="47" y="46.7">3</text>
<text x="55.8" y="44.2">2</text>
<text x="55.8" y="46.7">4</text>
<text x="106.4" y="47" transform="rotate(-90 106.4 47)">2</text>
<text x="187.7" y="46.4" transform="rotate(-90 187.7 46.4)">2</text>
<text x="47" y="49.3">5</text>
<text x="47" y="51.8">7</text>
<text x="55.8" y="49.3">6</text>
<text x="55.8" y="51.8">8</text>
<text x="222.9" y="69.6">4</text>
<text x="234.7" y="66.7" transform="rotate(-90 234.7 66.7)">1</text>
<text x="237.2" y="67.3" transform="rotate(-90 237.2 67.3)">17</text>
<text x="239.8" y="66.7" transform="rotate(-90 239.8 66.7)">5</text>
<text x="250.8" y="69.6">7</text>
<text x="222.2" y="74.7">31</text>
<text x="250.2" y="77.2">10</text>
<text x="250.8" y="72.1">8</text>
<text x="250.8" y="74.7">9</text>
<text x="139" y="82.3">1</text>
<text x="156" y="79.4" transform="rotate(-90 156 79.4)">2</text>
<text x="161" y="79.4" transform="rotate(-90 161 79.4)">5</text>
<text x="250.2" y="79.8">11</text>
<text x="250.2" y="82.3">12</text>
<text x="138.4" y="87.4">14</text>
<text x="139" y="84.8">9</text>
<text x="222.9" y="87.4">2</text>
<text x="222.9" y="89.9">3</text>
<text x="250.2" y="84.8">13</text>
<text x="250.2" y="87.4">14</text>
<text x="250.2" y="89.9">18</text>
<text x="48.2" y="95">3</text>
<text x="84.4" y="92.5">3</text>
<text x="97.1" y="95">1</text>
<text x="138.4" y="92.5">13</text>
<text x="139" y="95">8</text>
<text x="182.2" y="95">6</text>
<text x="222.2" y="95">15</text>
<text x="250.2" y="92.5">19</text>
<text x="250.2" y="95">20</text>
<text x="48.2" y="100.1">1</text>
<text x="48.2" y="97.5">2</text>
<text x="84.4" y="97.5">4</text>
<text x="138.4" y="97.5">10</text>
<text x="138.4" y="100.1">12</text>
<text x="222.2" y="97.5">26</text>
<text x="222.2" y="100.1">27</text>
<text x="250.2" y="97.5">21</text>
<text x="250.2" y="100.1">22</text>
<text x="139" y="102.6">3</text>
<text x="161" y="107.3" transform="rotate(-90 161 107.3)">7</text>
<text x="222.2" y="102.6">28</text>
<text x="222.2" y="105.2">29</text>
<text x="222.2" y="107.7">30</text>
<text x="250.2" y="102.6">23</text>
<text x="250.2" y="105.2">24</text>
<text x="250.2" y="107.7">25</text>
<text x="234.7" y="113" transform="rotate(-90 234.7 113)">16</text>
<text x="237.2" y="113" transform="rotate(-90 237.2 113)">32</text>
<text x="239.8" y="113" transform="rotate(-90 239.8 113)">33</text>
<text x="242.3" y="112.4" transform="rotate(-90 242.3 112.4)">6</text>
<text x="43.8" y="143.3">2</text>
<text x="73.7" y="143.3">12</text>
<text x="206.3" y="138.2">5</text>
<text x="206.3" y="140.7">6</text>
<text x="206.3" y="143.3">7</text>
<text x="43.8" y="145.8">3</text>
<text x="43.8" y="149.6">5</text>
<text x="73.7" y="145.8">13</text>
<text x="73.7" y="148.3">14</text>
<text x="206.3" y="145.8">8</text>
<text x="206.3" y="148.3">9</text>
<text x="259.7" y="148.3">1</text>
<text x="43.2" y="152.1">10</text>
<text x="43.8" y="156">8</text>
<text x="73.7" y="150.9">15</text>
<text x="73.7" y="153.4">16</text>
<text x="73.7" y="156">17</text>
<text x="205.7" y="150.9">10</text>
<text x="205.7" y="153.4">11</text>
<text x="205.7" y="156">12</text>
<text x="259.7" y="150.9">2</text>
<text x="259.7" y="153.4">3</text>
<text x="259.7" y="156">4</text>
<text x="43.2" y="161">11</text>
<text x="43.8" y="158.5">9</text>
<text x="73.7" y="158.5">18</text>
<text x="73.7" y="161">19</text>
<text x="43.8" y="163.6">6</text>
<text x="73.7" y="163.6">20</text>
<text x="73.7" y="166.1">21</text>
<text x="43.2" y="173.7">30</text>
<text x="43.8" y="168.7">7</text>
<text x="73.7" y="168.7">22</text>
<text x="73.7" y="171.2">23</text>
<text x="73.7" y="173.7">24</text>
<text x="43.2" y="176.3">31</text>
<text x="43.2" y="178.8">32</text>
<text x="73.7" y="176.3">25</text>
<text x="73.7" y="178.8">26</text>
<text x="43.8" y="181.4">1</text>
<text x="43.8" y="183.9">4</text>
<text x="73.7" y="181.4">27</text>
<text x="73.7" y="183.9">28</text>
<text x="43.2" y="186.4">33</text>
<text x="73.7" y="186.4">29</text>
</g>
<g font-size="1.8" fill="#0000c2">
<text x="43.2" y="95.5" transform="rotate(-90 43.2 95.5)">CDM324</text>
<text x="92.7" y="92.7">x130</text>
<text x="208.3" y="95.3">ADC_IN11</text>
<text x="92.7" y="99.1">42.3dB</text>
<text x="43.2" y="105.4" transform="rotate(-90 43.2 105.4)">TO/FROM</text>
<text x="58.4" y="103.4">high</text>
<text x="60.6" y="105.4">(1.64km/h)</text>
<text x="63.6" y="103.4">pass</text>
<text x="69" y="103.4">72Hz</text>
<text x="82.5" y="113.5">low</text>
<text x="86.8" y="113.5">pass</text>
<text x="92.2" y="113.5">6.1kHz</text>
<text x="167.6" y="110.2">1.1ms</text>
<text x="167.6" y="112.2">550ms</text>
<text x="174.5" y="110.2">tattack</text>
<text x="175.1" y="112.2">trelease</text>
<text x="86.9" y="115.6">(138km/h)</text>
<text x="167.6" y="114.3">50dB</text>
<text x="173.6" y="114.3">gain</text>
<text x="97.8" y="175.8">Copyright</text>
<text x="97.8" y="179.9">This</text>
<text x="102.6" y="179.9">documentation</text>
<text x="107.8" y="175.8">Stephan</text>
<text x="116.5" y="175.8">Electronics,</text>
<text x="117.7" y="179.9">describes</text>
<text x="127.8" y="179.9">Open</text>
<text x="128.8" y="175.8">2023</text>
<text x="133.6" y="179.9">Hardware</text>
<text x="143.5" y="179.9">and</text>
<text x="148" y="179.9">is</text>
<text x="150.7" y="179.9">licensed</text>
<text x="159.7" y="179.9">under</text>
<text x="166.1" y="179.9">the</text>
<text x="97.8" y="182">CERN OHL v.</text>
<text x="111.4" y="182">1.2.</text>
<text x="97.8" y="186.1">You</text>
<text x="97.8" y="188.1">CERN OHL v.1.2.</text>
<text x="97.8" y="190.2">WITHOUT ANY EXPRESS OR IMPLIED</text>
<text x="102.3" y="186.1">may</text>
<text x="107.2" y="186.1">redistribute</text>
<text x="115" y="188.1">(http://ohwr.org/cernohl).</text>
<text x="119.2" y="186.1">and</text>
<text x="123.7" y="186.1">modify</text>
<text x="131.1" y="186.1">this</text>
<text x="133.2" y="190.2">WARRANTY, INCLUDING</text>
<text x="135.7" y="186.1">documentation</text>
<text x="141.9" y="188.1">This</text>
<text x="146.7" y="188.1">documentation</text>
<text x="150.7" y="186.1">under</text>
<text x="155.6" y="190.2">OF MERCHANTABILITY,</text>
<text x="157.2" y="186.1">the</text>
<text x="161.2" y="186.1">terms</text>
<text x="161.8" y="188.1">is</text>
<text x="164.5" y="188.1">distributed</text>
<text x="167.6" y="186.1">of</text>
<text x="170.6" y="186.1">the</text>
<text x="97.8" y="192.3">SATISFACTORY QUALITY AND FITNESS FOR A PARTICULAR PURPOSE.</text>
<text x="97.8" y="194.3">Please</text>
<text x="105.2" y="194.3">see</text>
<text x="109.5" y="194.3">the</text>
<text x="113.5" y="194.3">CERN OHL v.1.2</text>
<text x="130.1" y="194.3">for</text>
<text x="133.9" y="194.3">applicable</text>
<text x="144.8" y="194.3">conditions</text>
</g>
</svg>
